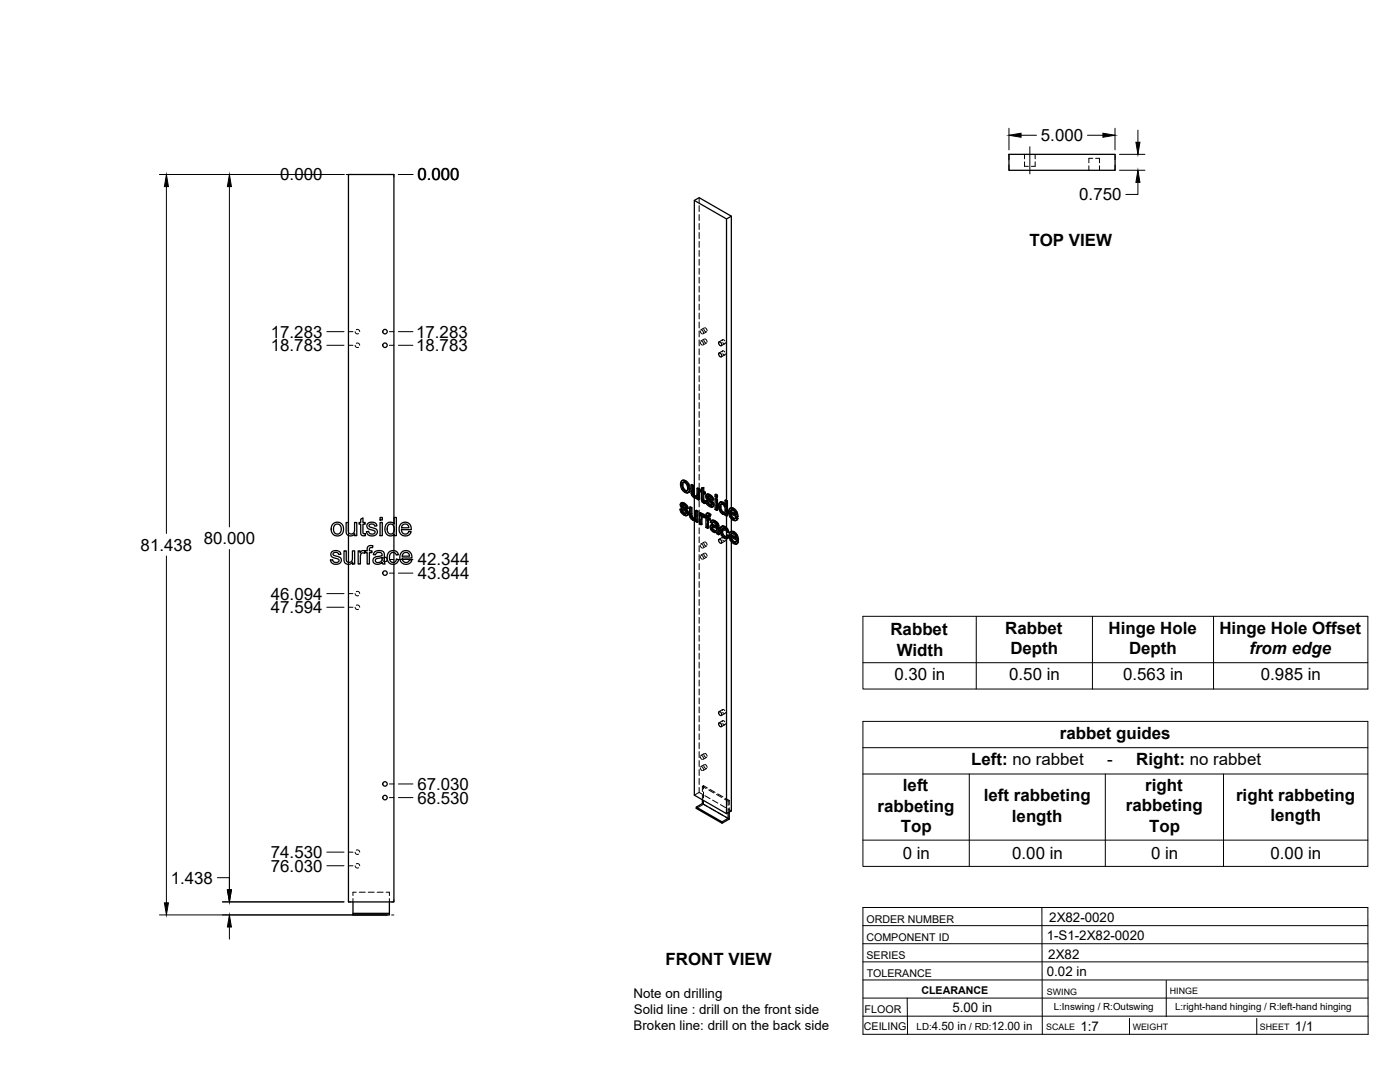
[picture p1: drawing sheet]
<svg xmlns="http://www.w3.org/2000/svg" width="559mm" height="432mm" viewBox="0 0 559 432" stroke-linecap="round" stroke-linejoin="round" font-family="sans-serif">
<!-- layer: Visible -->
<g fill="none" stroke="#000" stroke-width=".51">
<path d="M277.1 80l2-1.1 12.8 7.4-1.9 1.1M402.7 61.6h42.4v6.4h-42.4zM291.9 86.3v116.3M287 136.4a.93 .93 0 0 1 .9 .6 .93 .93 0 0 1-.2 1l-.8-.9zM287 140.9a.93 .93 0 0 1 .9 .5 .93 .93 0 0 1-.2 1.1l-.8-.9zM272.2 191.8l.6-.2 .9 .2zM272.2 191.8l-.5 .6-.1 .9 .5 1.9 1.5 1.4 .8 .1 .5-.3M272.3 193.6l.3 1.4M272.6 195l.3-.1 .8 .8-.3 .2zM272.8 192.5l-.2 .9M272.9 194.9l-.3-1.5-.3 .1 .2-.8 .5-.2 .9 .6 .5 1.4-.2 1.4h-.8M273.4 192l1 1a1.88 1.88 0 0 1 1 2"/>
<path d="M273.7 195.7l.5 .2M273.7 191.8l1.2 1.3M274.6 193.3l.5 1.9 .3-.2-.2 1.2M275.1 195.2l-.2 1.2 .3-.2-.6 .5M275.8 193.5l.7 .4 .3-.2v3.2M276.5 193.9v3.1l.3-.1 .3 .6M276.5 197.1l.3 .6 .3-.2 .5 .4M276.8 197.7l.4 .4h.9l-.3 .1M276.8 193.7l-.7-.4-.3 .2v3.2l.4 1.2 .9 .7M277.1 198.6l.6 .3 .6-.3v.6l.5 .4M277.1 197.5v-117.5l12.9 7.4v112.2M277.1 198.7v8.2"/>
<path d="M277.2 198.1l.6 .1M278.2 194.9l.6 .4 .4-.2v4.3l-.4 .2v-4.3M278.3 198.6l-.3 .2M279.2 195.1l-.7-.4-.3 .2v2.6l-.4 .7M280 195.5l-.5 .1v.6l.5 .3v3.3l.9 1h.7l-.1-.7h-.6M280 194.8l.9-.2v1.5M280.6 194.8v1.5l.3-.2 .6 .3M280.6 196.3l.6 .3 .3-.2v.6l-.3 .2v-.6M280.6 199.7l.7 .2M280.7 200l.8 .1M280.9 194.6l-.9 .2v1.1l-.5-.3M280.9 197v2.6"/>
<path d="M281.2 197.2l-.6-.4v2.8l.5 .2M281.6 199.8l.6 .3M282.1 197.3l.7-.1 .6 .2M282.3 198.3l.1 .3 .3-.2 .2 .3M282.4 198.6l.2 .3 .3-.2 1.5 1.4M282.4 197.1l-.4 .3M282.5 197.4h.9l.7 .6M282.5 199.9l-.9-.1 .7 1.6 1.3 .9 .9-.1M282.6 198v.1M282.6 198.9l1.4 1.4 .4-.2 .4 .6M282.7 198.4l-.4-.3 1 .3 .6 1 .6 .2M282.8 197.2l-.9 .3-.2 .9 .3 .7 2 1.9-.2 .7"/>
<path d="M283.1 197.6l.7 .6 .3-.2 .5 .6M283.8 198.2l.5 .6 .3-.2 .2 .9-.3 .1-.2-.8M285.4 199l.3-.1 .7 .3-.4 .2zM285.4 197.4l.3-.2 .7 .4-.4 .2zM285.4 199v4.3l.6 .4M285.4 197.4v.8l.6 .4M286.4 199.2v4.3l-.4 .2v-4.3M286.4 197.6v.8l-.4 .2v-.8M289.4 199.7l.6 .3 .3-.1v5.9l-.3 .2v-6M290.3 199.9l-.6-.4-.3 .2v2.1l-.4-.7M133 209l1.7-.6 1.4 .5 .9 1.2v2.2l-.8 1.1-1.8 .5-1.5-.7-.7-1.6a2.9 2.9 0 0 1 .8-2.6zM133.5 209.6l1.2-.5 .7 .2 .5 .6 .3 1.7-.8 1.4-1.2 .1-.8-.6-.3-1.6z"/>
<path d="M137.3 219.8h.9v3a1.32 1.32 0 0 0 1.3 1.7 1.32 1.32 0 0 0 1.2-1.8v-2.9h.9v5.3h-.8v-.8a1.86 1.86 0 0 1-2.3 .9 1.86 1.86 0 0 1-1.2-2.1zM138.2 208.5h.8l.1 3.8a1.31 1.31 0 0 0 1.7 .7 1.31 1.31 0 0 0 .7-1.7v-2.8h.9v5.3h-.8v-.8a1.86 1.86 0 0 1-2.2 .8 1.86 1.86 0 0 1-1.2-2zM139.1 213.7v10.7M143 219.8h.7v.8a1.28 1.28 0 0 1 2.1-.6l.8-.2v-1.1a1.56 1.56 0 0 1 2.2-.9l-.1 .8a.81 .81 0 0 0-.9 0 .81 .81 0 0 0-.4 .8v.4h1.1v.7h-1.1v4.6h-.8v-4.6h-.8v-.4l-.3 .7-.8-.2-.7 .5-.2 4h-.8zM144 207.2l.9-.5v1.8h.9v.7h-.9v3.4l.2 .4h.7l.1 .8h-1.3l-.6-.7v-3.9h-.7v-.7h.7zM146.7 209l.9-.5 1.4-.1a1.53 1.53 0 0 1 1.4 1.5l-.8 .1a1.17 1.17 0 0 0-1.2-.9 1.17 1.17 0 0 0-1.1 .8l.4 .5 2.1 .5a1.6 1.6 0 0 1 .7 2.1 1.6 1.6 0 0 1-2 .9l-1.5-.4-.7-1.3 .9-.2 .4 .9 .5 .2 1.3-.2a.73 .73 0 0 0 .3-.9 .73 .73 0 0 0-.9-.4l-1.1-.3a1.41 1.41 0 0 1-1-2.3zM151.7 208.5h.9v5.3h-.9zM151.7 206.5h.9v1h-.9zM154.3 209l1.1-.6a1.86 1.86 0 0 1 1.9 .7v-2.6h.9v7.3h-.8v-.7a2.17 2.17 0 0 1-2.7 .5 2.17 2.17 0 0 1-1.1-2.5zM155 209.5l1.3-.3 .9 1v2l-.8 .9-1-.1-.7-.9-.1-1.5zM157.2 209v-139.4h-18.1v142.7M157.2 210.2v2"/>
<path d="M157.2 213.3v6.4M160 209.1a2.46 2.46 0 0 1 2.9-.4 2.46 2.46 0 0 1 1.2 2.7h-3.9l.3 1 .8 .7a1.46 1.46 0 0 0 1.9-1l.9 .1-.5 .9-.9 .7h-1.5l-1.2-.6-.7-1.7 .1-1.2zM160.7 209.5l.6-.3h1l.6 .6 .3 .8h-2.9zM271.4 203.2l.6 .3M271.9 200.7l.7-.1 .6 .2M272 203.5l.4-.2 .2 .9-.3 .1zM272.1 201.7l.7 .4M272.2 202l.2 .3 .4-.2 1.5 1.4M272.2 200.6l-.4 .2M272.3 204.3l.7 .6h.8M272.3 200.8h.9l.8 .6M272.4 203.3l-1-.1 .8 1.8 1.2 .7 .9-.1"/>
<path d="M272.4 202.3l1.5 1.4 .4-.2 .4 .7M272.5 201.4l-.1 .1M272.5 201.8l-.3-.3 1 .3 .5 1 .7 .3M272.6 204.2l.7 .6M272.6 200.6l-.9 .3-.2 .8 .4 .9 1.9 1.8-.2 .7M272.9 201l.7 .6 .4-.2 .5 .7M273 204.9l.6 .2M273.6 201.6l.5 .6 .4-.1 .2 .8-.3 .2-.3-.9M273.7 205.1h-.1M273.9 203.7l.4 .6 .4-.1 .1 .7M274.3 204.3l.2 .7 .3-.1-.2 .5M274.5 205l-.2 .6 .3-.2-.4 .4"/>
<path d="M275.2 202.4l.7 .4 .3-.2v3.2M275.9 202.8v3.1l.3-.1 .3 .6M275.9 206l.3 .6 .3-.2 .4 .4M276.2 206.6l.4 .4h.9M276.2 202.6l-.7-.4-.3 .2v3l.3 1.2 .8 .8a.97 .97 0 0 0 1.4 .1M276.6 207l.6 .2M277.1 207.8v109.5l12.9 7.4v-109.7M277.5 207l-.3 .2M277.6 203.8l.7 .4 .3-.2v4.3l-.3 .2v-4.3M277.7 207.5v.7l.6 .3M277.7 207.5l-.2 .2M278.6 204l-.7-.4-.3 .2v2.7l-.4 .7"/>
<path d="M279.2 204.7l.6 .4 .3-.2v.5l.4-.2M279.8 205.1v.6l.7-.5 .4 .1M280 206.4l.2 2.8-.3 .2v-2.2M280.1 204.9l-.6-.3-.3 .1v4.3l.7 .4M280.2 205.3h.7l.6 .4M280.3 206.1v.1M280.6 205.4l.6 .5M281 206.6l-.8-.5-.2 .3 .3-.2-.1 .8M281.2 206.4l.6 .4v3.7l.6 .4M281.2 206.4v-.3l-.2 .5M281.2 200.3l.1 .7M281.2 206.5l-.2 .1"/>
<path d="M282.2 204.9h.9l.6 .4M282.2 200.1l.3-.2 .3 .8-.3 .2zM282.4 206.6l.7 .4 .3-.2v.6l-.3 .1v-.5M282.5 204.7l-.5 .2M282.5 200.9l.7 .6h.8M282.7 207.3v3.4l-.3 .2v-3.8l.7 .4M282.7 205.7v.7M282.8 205.1l.6 .4 .3-.2-.4 .8 .1-.6M282.8 200.7l.7 .7M283.1 204.9l-.6-.2-.5 .2-.2 1.3-.6-.3 .6-.1M283.2 201.5l.6 .2M283.3 206.1a.45 .45 0 0 0-.5-.5 .45 .45 0 0 0-.4 .6v.4l.3-.2 .7 .4"/>
<path d="M283.9 209.6l.7-.2 1.4 .5M283.9 201.7h-.1M284.1 210.7l.2 .6 .3-.2 .6 .5M284.1 200.3l.4 .6 .3-.2 .2 .8M284.2 210.4l-.1 .3 .3-.2 .2 .6M284.2 209.4l-.5 .2M284.3 211.3l.5 .5h1h-1M284.3 210.3l-.1 .1M284.4 207.7l.8 .4 .3-.2 .8 .6M284.4 210.3l.6 .2a.79 .79 0 0 1 .9 .2 .79 .79 0 0 1 0 1l-.4 .3M284.4 210.3l-.2 .1M284.4 210.3v.2"/>
<path d="M284.5 200.9l.2 .7 .3-.1-.2 .5M284.5 208.4l-.4 .5 .2-.4 .5-.1 1.1 1a.43 .43 0 0 1 .1 .6 .43 .43 0 0 1-.7 0l-1-.4M284.6 209.4l-1 .3-.2 1 .7 1.1 1.1 .7a.62 .62 0 0 1 1 .5l.6 .4M284.7 201.6l-.2 .6 .3-.2-.5 .4M284.7 207.6l-.8 .2M285.2 208.1l.8 .5 .3-.1 .4 .5M285.5 207.9l-.8-.3-.9 .3-.3 .5 .6 .5M286 208.6l.4 .6 .3-.2 .2 .7M286.4 209.2l.2 .6 .3-.1 .1 2.9M286.6 209.8l.1 2.9 .3-.1 .1 .6-.3 .2-.1-.6M287 210.8l.5 .1M287 211.7l.5 .6"/>
<path d="M287 215.2a.93 .93 0 0 1 .9 .6 .93 .93 0 0 1-.2 1l-.8-.9zM287.4 202.4l.3 1.4M287.5 200.4h1.2l.6 .6M287.7 201.3h.7l.7 .8 .3 1.1-.2 1.4M287.7 201.3l-.3 1.1 .4-.2 .3 1.4M287.7 203.8l.4-.2 .7 .8-.4 .2zM287.8 201.2l-.1 .1M287.8 200.3l-.5 .2M288 201.1l-.2 1.1M288.1 212v.1a1.2 1.2 0 0 0 .8 1.4l.5 .5M288.2 210.1l.9 .2 .3-.2 1 1M288.4 213.4l.7 .8h.8"/>
<path d="M288.4 200.6l.6 .5h.4M288.4 204.6h.8M288.5 209.9l-.6 .3M288.6 210.8l-.2 1M288.7 200.4l-.7-.2-.8 .4-.4 1.7 .9 2.2 1.1 .8 .6-.2v.5l.6 .4v4.5M288.8 204.4l.4 .1M289.1 210.3l.8 .6a1.43 1.43 0 0 1 1 1.5l-.3 .1-.5-1.3M289.4 210.1l-.9-.2-.7 .3-.3 .7v1.4l.9 2 1 .6 .7 .1M289.4 205.1l-.2 .2M290 212.2v1.8M290 213.7l.7 .4M290.6 212.5l-.6-.2-.7-1.3-.9-.2-.3 1.2 .3-.2 .3 1.4"/>
<path d="M290.7 214.1l.3-.1-.2 .5-.7 .5zM291 214l-.6-.5-.7 .8-.6-.1M291.3 202.9h1a1.84 1.84 0 0 1 1.8 1.2M291.5 212.3l.8-.1a1.99 1.99 0 0 1 2 1.3M291.5 204.3l2.1 1.2-.4-1.1-.9-.9-.6 .1-.2 .7 .3-.2 1.7 1M291.7 213.6l2.1 1.2-.5-1.3-.9-.6h-.4l-.3 .7 .3-.2 1.7 1M291.8 206.1l.8 .8h.8M291.8 205l.3 .9M291.9 216.2v107.4l-1.9 1.1M291.9 203.6v.5M291.9 205.1v.3M291.9 207.1v4.9"/>
<path d="M292 203.5l-.2 .6M292 214.4l.3 .9M292 215.5l.8 .8h.8M292.2 212.9l-.2 .5M292.5 203l1 1a1.94 1.94 0 0 1 1.1 2.1M292.6 206.9l.6 .2M292.7 212.4l1.1 1a1.97 1.97 0 0 1 .9 2M292.8 216.3l.5 .2M292.9 202.8l-.9-.2-1 .7-.2 1 .2 1.4 .7 1.1 1.3 1h.7l.8-.9M293.1 212.2l-.9-.2-.9 .5-.3 1.5 .3 1.2 .7 1.1 1.2 .8 .6 .1 .9-.9M293.3 207l-.1 .1M293.5 216.4l-.2 .1"/>
<path d="M293.6 206.6l.6 .5M293.8 204.3l.4 1.9 .4-.1-.4 .1M293.8 216l.6 .5M293.9 213.7l.5 1.9 .3-.2-.3 .2M294.2 206.4l-2.8-1.6 .4 1.3 .3-.2 .8 .9M294.4 215.8l-2.8-1.6 .4 1.3 .3-.2 .8 .8M294.5 206.9l-.7 .8M294.5 206.9l-.6-.5-.7 .7M294.7 216.3l-.7 .8M294.7 216.3l-.6-.5-.8 .7M132.4 220.2l1.2-.5 1.1 .1a1.53 1.53 0 0 1 1.4 1.4l-.9 .1a1.17 1.17 0 0 0-1.1-.9 1.17 1.17 0 0 0-1.2 .9l.3 .3 2.8 1.1a1.85 1.85 0 0 1-.4 2.2 1.85 1.85 0 0 1-2.2 .2l-1.1-.6-.4-1 .9-.1 .3 .7 .7 .4 1.2-.2a.81 .81 0 0 0 .2-1.1 .81 .81 0 0 0-1-.3l-1.2-.4a1.35 1.35 0 0 1-.6-2.3zM149.5 220.3l.7-.4 1.2-.2 1.7 .6 .6 4.8h-.9l-.2-.6-1.3 .6-1.2 .1-.8-.4-.4-.7a1.74 1.74 0 0 1 2-2l.6-.1a.77 .77 0 0 0 1-.8 .77 .77 0 0 0-1-.7l-1.2 .2-.4 .7-.9-.1z"/>
<path d="M150 223.2l2.5-.7a1.62 1.62 0 0 1-.6 1.7 1.62 1.62 0 0 1-1.9 0l-.2-.5zM153.4 222.4a.9 .9 0 0 1 1.2 .9 .9 .9 0 0 1-1.1 .9M155.2 220.4l1.2-.6h1.4l.8 .7 .4 .9-.8 .1a1.44 1.44 0 0 0-1.9-.9 1.44 1.44 0 0 0-.9 1.9l.4 1.4 .7 .5 1.1-.1 .6-1.1 .9 .1-.5 1.2a2.49 2.49 0 0 1-3.2 .2 2.49 2.49 0 0 1-.8-3.2zM157.2 225.2v134.7h-18.1v-134.7M157.2 220.5v3.9M160.3 220.5a2.46 2.46 0 0 1 2.9-.5 2.46 2.46 0 0 1 1.2 2.7h-3.9l.2 .9 .8 .8a1.43 1.43 0 0 0 2-1l.9 .1-.5 .9-.9 .7h-1.7l-1-.6-.6-.9-.1-1.1 .1-1zM161 220.9l.5-.4h1.1l.6 .5 .3 1h-3zM287 284a.93 .93 0 0 1 .9 .5 .93 .93 0 0 1-.2 1.1l-.8-.9zM287 288.5a.93 .93 0 0 1 .9 .5 .93 .93 0 0 1-.2 1.1l-.8-.9zM280.4 319.2v1.5l-2.5 1.4v.5l10.3 5.9v-.5l-10.3-5.9M280.4 320.7l10.2 5.9-2.4 1.4M290.6 324.4v2.2"/>
<path d="M291.1 324.1v2.8l-2.9 1.6M140.9 359.9v5.2h14.5v-.6h-14.5M155.4 359.9v4.6"/>
<circle cx="153.7" cy="132.3" r=".9"/>
<circle cx="153.7" cy="137.8" r=".9"/>
<circle cx="153.7" cy="228.7" r=".9"/>
<circle cx="153.7" cy="312.9" r=".9"/>
<circle cx="153.7" cy="318.3" r=".9"/>
</g>
<!-- layer: Hidden -->
<g fill="none" stroke="#000" stroke-width=".4">
<path d="M279.1 78.9v2M408.9 64.6v1.8h1.6M408.9 61.6v1.8M413.2 64.6v1.8h-1.6M413.2 61.6v1.8M434.6 66.2v1.8M436.1 63.2h-1.5v1.8M437.3 63.2h1.5v1.8M438.8 66.2v1.8M279.1 82.1v2.3M279.1 85.6v2.4M279.1 89.2v2.4"/>
<path d="M279.1 92.8v2.4M279.1 96.4v2.3M279.1 99.9v2.4M279.1 103.5v2.4M279.1 107.1v2.4M279.1 110.6v2.4M279.1 114.2v2.4M279.1 117.8v2.4M141.8 137.8l.4 .8h.9M141.8 132.4l.4 .7h.9M142.2 137l1 .1 .4 .7M142.2 131.6h1l.4 .8"/>
<path d="M279.1 121.3v2.4M279.1 124.9v2.4M279.1 128.5v2.4M279.1 132.1v2.4M279.1 135.6v2.4M279.1 139.2v2.4M279.5 136.5l.2 .7 .6 .5M279.5 132.1l.2 .7 .6 .5M280 136.1l.5 .4 .3 .8M280 131.6l.5 .5 .3 .7M280.9 135.7l.4 .8 .5 .4M280.9 131.3l.4 .8 .5 .3"/>
<path d="M281.1 135.3l-1.4 .8M281.1 130.8l-1.4 .9M281.4 135.3l.6 .4 .2 .7M281.4 130.8l.6 .4 .2 .8M282 136.8l-1.4 .9M282 132.4l-1.4 .8M288.2 136l.4-.4 .7 .4M288.4 135.6l-1.4 .8M288.5 136.7l.6 .5 .4-.5M289.3 137.2l-1.4 .8M279.1 142.8v2.4M279.1 146.4v2.3"/>
<path d="M279.1 149.9v2.4M279.1 153.5v2.4M279.1 157.1v2.3M288.2 140.4l.4-.4 .7 .5M288.4 140l-1.4 .9M288.5 141.2l.6 .4 .4-.4M289.3 141.6l-1.4 .8M279.1 160.7v2.3M279.1 164.2v2.4M279.1 167.8v2.4M279.1 171.4v2.3M279.1 174.9v2.4"/>
<path d="M279.1 178.5v2.4M271.9 193.1l.5 1.9-.3 .2M272.4 195l1.3 1.3-.3 .2M272.5 191.6l-.9 1.7M272.8 192.5l-.2 .1M272.9 192.4h.8l-.3 .2M273.7 192.4l.8 .9-.3 .2M273.7 196.3l.9 .3-.3 .1M274.5 195.7l-.3 .2M274.5 193.3l.3 1.4-.4 .2M274.8 194.7l-.1 .7-.5 .5M274.9 196.5l-.3 .1"/>
<path d="M276.1 193.3l.1 3.4-.3 .2M276.2 196.7l.2 .7-.3 .1M276.4 197.4l.4 .6-.3 .1M277.1 197.5v1.1l.3-.1-.6-.5M277.4 198.5l.7 .2 .5-.3-.3 .2M278.1 198.1h.1M278.3 198l-.4 .2M278.4 198.6h-.1M278.4 197.8l-.3 .3M278.5 194.7v2.8l-.4 .5M278.6 198.4v.7l-.3 .1M278.6 199.1l.6 .3"/>
<path d="M279.1 182.1v2.4M279.1 185.7v2.3M279.1 189.2v2.4M279.1 192.8v2.4M279.1 196.4v2.4M279.1 199.9v2.4M279.8 196l.5 .3-.3 .2M279.8 195.4v.6l-.3 .2M280 195.5l.3 .2M280.3 196.3l.1 3.3-.4 .2M280.3 194.6v1.1l-.3 .2M280.4 199.6l.2 .5-.3 .2"/>
<path d="M280.6 196.8l.3-.2v.4M280.9 196.6l.6 .4M281.9 199.7l.5 1.3-.3 .1M282 197.8l.2 .7-.4 .2M282.1 197.4l-.4 .6M282.2 198.5l.4 .6-.4 .2M282.3 197.2l-.5 .4M282.5 198l.3-.2-.2 .2M282.6 199.1l1.6 1.6-.4 .2M282.7 197.9l-.3 .1M282.8 197.8l.6 .2-.3 .2M283.4 198l.6 .5-.3 .2"/>
<path d="M284 198.5l.2 .7-.3 .2M284.2 199.2l.6 .3M285.7 197.2v.9l-.3 .1M285.7 198.9v1.5M285.7 198.1l.7 .3M289.7 199.5v2.1l-.3 .2M290 199.6v2.6M139.1 212.3v1.4M157.2 209v1.2M157.2 212.2v1.1M157.2 219.7v.8M271.7 203.1l.5 1.3-.3 .2"/>
<path d="M271.8 201.3l.2 .6-.3 .2M271.9 200.8l-.4 .6M272 201.9l.4 .6-.3 .2M272.1 200.6l-.5 .4M272.2 204.4l1.1 1-.3 .1M272.3 201.4l.3-.2-.1 .2M272.4 202.5l1.6 1.6-.3 .2M272.6 201.3l-.4 .1M272.6 201.2l.6 .2-.3 .2M273.2 201.4l.6 .6-.3 .1M273.3 205.4l.8 .2-.3 .2M273.8 204.9h.2"/>
<path d="M273.8 202l.3 .6-.4 .2M274 204.1l.2 .5-.3 .1M274 204.9l-.3 .2 .3-.2M274.1 202.6l.6 .3M274.2 204.6l-.2 .3M274.5 205.6h-.4M275.5 202.2l.1 3.4-.3 .2M275.6 205.6l.2 .7-.3 .2M275.8 206.3l.4 .6-.3 .2M276.2 206.9l.6 .5-.3 .2M276.8 207.4l.7 .2 .5-.3-.2 .2M277.1 206.9v.9"/>
<path d="M277.5 207h.1M277.7 206.9l-.4 .2M277.8 206.7l-.3 .3M277.9 203.6v2.8l-.4 .5M278 207.3v.7l-.3 .2M278 208l.6 .3M279.1 203.5v2.4M279.1 207.1v2.4M279.1 210.7v2.3M279.1 214.2v2.4M279.1 217.8v2.4M279.5 217.6l.2 .6 .6 .5"/>
<path d="M279.5 207.3v1.6l-.3 .1M279.5 208.9l.7 .3M279.5 204.6v1.5M280 217.1l.5 .4 .3 .8M280.1 206.1l.8-.1-.3 .2M280.1 205.4v.1M280.3 206.1l.2-.2-.3 .2M280.4 205.2l-.6 .5M280.6 200.1l.6 .5-.4 .1M280.9 206l.4 .4M280.9 216.7l.4 .9 .5 .3M281.1 216.3l-1.4 .8"/>
<path d="M281.2 200.6l.4 .2M281.2 206.1l.3-.2-.2 .5M281.4 216.3l.6 .4 .2 .8M281.5 205.7v.1M281.5 206.3l.6 .3-.3 .2M281.5 205.9l-.2 .5M281.5 205.7l-.3 .3M281.8 205.8l.3 .2M282 217.9l-1.4 .8M282.1 209v1.3l-.3 .2M282.1 210.3l.6 .4M282.1 206.6v1.3"/>
<path d="M282.2 205l-.1 1-.3 .2M282.3 204.7l-.5 .4M282.4 201l1.1 1-.3 .1M282.4 207.1l.3-.2v.4M282.5 205.7l.4-.2-.2 .2M282.7 206.9l.7 .5M282.9 205.5l.4 .1-.4 .2M283.3 205.6l.3 .3M283.5 202l.8 .2-.3 .2M283.7 210.1l.4 1.1-.4 .2M283.8 209.6l-.4 .7M283.8 208.2l.7 .5"/>
<path d="M284 201.5h.1M284 209.4l-.5 .4M284.1 211.2l.9 .9-.3 .2M284.1 207.7l-.6 .7M284.2 200.7l.1 .5-.3 .1M284.2 201.5l-.3 .2 .2-.2M284.2 207.6l-.4 .3M284.3 201.2l-.2 .3M284.4 208.4l.4-.2-.3 .2M284.5 210.2l.2-.1zM284.5 210.2l-.2 .1M284.6 210.1l-.4 .2"/>
<path d="M284.6 202.2h-.3M284.7 210.1l1.6 .5-.3 .2M284.8 208.2l.6 .2-.3 .2M285 212.1l.7 .2-.3 .2M285.4 208.4l.7 .7-.3 .2M285.7 212.3l.7-.1-.4 .2M285.7 201.6v1.6l-.3 .1M285.7 203.2l.7 .3M286 209.9l.3 .1M286 211.7l-.3 .2M286.1 209.1l.2 .7-.3 .2M286.2 211.5l-.4 .3"/>
<path d="M286.3 210.6l-.1 .9-.3 .2M286.3 209.8l-.3 .4M286.4 212.2l.1 .7-.3 .1M286.5 212.9l.6 .3M287 210.8v1M287.1 201.8l.2 1.3-.3 .2M287.3 200.7l-.2 1.1-.3 .2M287.3 203.1l.6 1.1-.3 .2M287.5 210.8a.73 .73 0 0 1 .7 .8 .73 .73 0 0 1-.7 .7M287.6 200.3l-.6 .6M287.7 211.4l.5 1.9-.3 .2M287.9 204.2l.8 .8-.3 .1"/>
<path d="M287.9 210.3l-.2 1.1-.3 .2M288 201.1h.7l-.3 .2M288 201.1l-.2 .1M288 201.1h.1M288.1 201l-.3 .2M288.2 213.3l1.2 1.3-.3 .2M288.2 210l-.6 .5M288.2 210.4l.4-.5 .7 .5M288.2 214.8l.4-.5 .7 .5M288.4 209.9l-1.4 .9M288.4 214.4l-1.4 .8M288.5 211.1l.6 .4 .4-.4"/>
<path d="M288.5 215.5l.7 .5 .3-.5M288.6 210.8l-.2 .1M288.7 210.7l.8 .1-.4 .1M288.7 205l.7 .1 .4-.2-.4 .2M288.7 201.1l.8 .8-.4 .2M289.3 211.5l-1.4 .8M289.3 216l-1.4 .8M289.4 201.1l.3 .5M289.4 214.6l1.1 .2M289.5 210.8l.5 .5-.3 .2M289.5 201.9l.3 1.5-.4 .2M289.5 205.1h-.1"/>
<path d="M289.8 203.4l-.1 .7-.5 .4 .3-.1M289.8 204.9v.6l-.4 .1M289.8 205.5l.5 .3M290 203.4v2.6M290 210.5v1.7M290 214v1M290 211.3l.3 .8-.3 .2M290 214.1l-.1 .1M290.3 212.1l.6 .3M290.4 213.5l-.7 .8M291.1 204.1l.5 1.9-.3 .2M291.3 213.5l.5 1.9-.3 .2"/>
<path d="M291.4 204.8l.4-.1v.3M291.6 206l1.3 1.4-.3 .1M291.6 202.7l-.8 1.6M291.6 214.2l.4-.2v.4M291.8 204.7l2.7 1.5M291.8 215.4l1.3 1.3-.3 .2M291.8 212.1l-.5 1.4-.3 .2M291.9 202.6v1M291.9 204.1v1M291.9 205.4v1.7M291.9 212v1.5M291.9 214.7v1.5"/>
<path d="M292 214l2.7 1.6M292 203.5l-.2 .1M292.1 203.4l.8 .1-.4 .1M292.2 212.9h-.2M292.3 212.7l.8 .1-.4 .2M292.9 203.5l.7 .8-.3 .2M292.9 207.4l1.1 .2-.4 .2M293.1 212.8l.7 .9-.3 .2M293.1 216.7l1.1 .3-.4 .2M293.5 206.9h-.1M293.5 206.9l-.2 .1M293.5 205.1l.4 .2"/>
<path d="M293.6 206.8l-.4 .2M293.6 204.3l.3 1-.3 .2M293.7 216.3h-.1M293.7 216.3l-.2 .1M293.7 214.4l.4 .3M293.8 216.2l-.3 .2M293.8 213.7l.3 1-.3 .1M293.9 206.4l-.4 .5M294.1 215.8l-.4 .5M294.1 207.5l-.1 .1M294.3 216.9l-.1 .1M139.1 224.4v.8"/>
<path d="M141.8 236.9l.4 .8h.9M142.2 236.1l1 .1 .4 .7M153.4 222.4l-.7 .9 .8 .9M157.2 224.4v.8M279.1 221.4v2.4M279.1 224.9v2.4M279.1 228.5v2.4M279.1 232.1v2.4M279.1 235.6v2.4M279.1 239.2v2.4M279.5 222l.2 .7 .6 .5M280 221.6l.5 .4 .3 .7"/>
<path d="M280.9 221.2l.4 .8 .5 .4M281.1 220.7l-1.4 .9M281.4 220.7l.6 .4 .2 .8M282 222.3l-1.4 .9M141.8 242.3l.4 .8h.9M142.2 241.6h1l.4 .7M279.1 242.8v2.4M279.1 246.4v2.4M279.1 250v2.3M279.1 253.5v2.4M279.1 257.1v2.4M279.1 260.7v2.3"/>
<path d="M279.1 264.2v2.4M279.1 267.8v2.4M279.1 271.4v2.4M279.1 275v2.3M279.1 278.5v2.4M279.1 282.1v2.4M279.1 285.7v2.4M279.1 289.2v2.4M279.1 292.8v2.4M279.1 296.4v2.4M279.1 300v2.3M288.2 283.6l.4-.5 .7 .5"/>
<path d="M288.2 288l.4-.4 .7 .5M288.4 283.2l-1.4 .8M288.4 287.6l-1.4 .9M288.5 284.3l.6 .5 .4-.5M288.5 288.7l.7 .5 .3-.4M289.3 284.7l-1.4 .9M289.3 289.2l-1.4 .8M279.1 303.5v2.4M279.1 307.1v2.4M279.1 310.7v2.4M279.1 314.2v2M279.1 316.2l-2 1.1"/>
<path d="M279.1 316.2l1.2 .7M279.5 301.9l.2 .7 .6 .5M279.5 306.4l.2 .6 .6 .6M280 301.5l.5 .4 .3 .8M280 305.9l.5 .4 .3 .8M280.4 317.1v2.1M280.4 313.8l1.5 .9M280.8 314.9v-1.4l-.4 .3v2.1M280.8 316.1v2.4M280.8 319.6v1.4M280.8 313.5l1.5 .9M280.9 301.1l.4 .8 .5 .4"/>
<path d="M280.9 305.5l.4 .9 .5 .3M281.1 300.7l-1.4 .8M281.1 305.1l-1.4 .8M281.3 317.5l2.1 1.2M281.4 300.6l.6 .5 .2 .7M281.4 305.1l.6 .4 .2 .8M282 302.2l-1.4 .9M282 306.7l-1.4 .8M282.9 315.3l2.1 1.2M283.4 315l2 1.2M284.4 319.3l2.1 1.2M286 317.1l2.1 1.1"/>
<path d="M286.4 316.8l2.1 1.2M289.1 318.9l1.5 .8 .5-.3M289.6 318.6l1.5 .8M290.6 319.7v1.7M291.1 319.4v1.8M142.2 339.3h1l.4 .8M280.8 321l-2.9 1.6M280.8 321l1.5 .8M283.4 322.4l2 1.2M286.4 324.2l2.1 1.2M287.5 321.1l2.1 1.2M289.6 326l1.5 .9"/>
<path d="M290.6 322.6v1.8M290.6 322.9l1.3 .7M291.1 322.4v1.7M140.9 358.6v1.3M141.8 340.1l.4 .8h.9M141.8 345.5l.4 .8h.9M142.2 344.7l1 .1 .4 .7M142.2 356.1h-1.3v1.3M143.4 356.1h2.4M147 356.1h2.4M150.5 356.1h2.4M154.1 356.1h1.3v1.3"/>
<path d="M155.4 358.6v1.3"/>
</g>
<!-- layer: Reference -->
<g fill="none" stroke="#000" stroke-width=".4">
<path d="M138.2 69.6h.9v.9M139.1 69.6h1.8M155.4 69.6h1.8M156.3 69.6h.9v.9M402.7 61.6v2.1M402.7 65.8v2.2M445.1 61.6v2.1M445.1 65.8v2.2M139.1 132.4h1.8M139.1 137.8h1.8M155.4 132.4h1.8M155.4 137.8h1.8"/>
<path d="M139.1 236.9h1.8M155.4 223.3h1.8M155.4 228.7h1.8M139.1 242.3h1.8M155.4 312.9h1.8M155.4 318.3h1.8M139.1 359v.9h.9M139.1 340.1h1.8M139.1 345.5h1.8M157.2 359v.9h-.9M156.3 365.1h.9"/>
</g>
<!-- layer: Hidden Narrow -->
<path d="M276.1 196l-.3 .2M278.5 197l-.3 .2M280.3 198.8l-.3 .1M273.3 203.5l-.3 .1M275.5 204.9l-.3 .2M277.9 205.9l-.3 .2M282.1 205.6l-.3 .1M283.5 200l-.3 .2M285.3 210.3l-.3 .2M286.3 210.9l-.3 .1" fill="none" stroke="#000" stroke-width=".4"/>
<!-- layer: Visible Narrow -->
<path d="M276.8 196.1l-.3 .2M280.9 199.2l-.3 .1M283.5 199.2l-.3 .2M273.3 202.6l-.3 .2M276.2 205l-.3 .2M282.7 206l-.3 .2M285.2 209.6l-.3 .2M287 210.3l-.4 .2M287 211.3l-.4 .2" fill="none" stroke="#000" stroke-width=".4"/>
<!-- layer: Titleblock -->
<path d="M344.4 362.2h201.6l.1 50.6h-201.7zM344.4 376.6h201.6M344.4 369.4h201.6M415.9 362.2l.1 50.6M344.4 383.9h201.6M344.4 398.3h201.6M344.4 391.1h201.6M362.1 398.3l.1 14.4M465.5 391.3v14.4M344.4 405.5h201.7M450.8 406.4v6.4M501.6 406.4v6.4" fill="none" stroke="#000" stroke-width=".4"/>
<!-- layer: Custom Tables -->
<path d="M344.4 246h201.6v29h-201.6zM389.7 246v29M436 246v29M484.4 246v29M344.4 264.5h201.6M344.4 287.9h201.6v57.9h-201.6zM344.4 298.4h201.6M344.4 308.9h201.6M386.9 308.9v36.9M441.2 308.9v36.9M488.4 308.9v36.9M344.4 335.3h201.6" fill="none" stroke="#000" stroke-width=".4"/>
<!-- layer: FD_Dimensions -->
<g fill="none" stroke="#000" stroke-width=".4">
<path d="M402.7 51.2v8.6M407.5 54h6.2M434 54h6.2M445.1 51.2v8.6M454.2 51.9v4.9M63.6 69.6h73.7M66.4 74.5v138.4M91.6 74.5v135.8M159 69.6h5.8M446.8 61.6h10.2M446.8 67.9h10.2M454.2 72.8v4.8h-4.8"/>
<path d="M130.5 132.4h6.8M130.5 137.8h6.8M159 132.4h5.8M159 137.8h5.8M91.6 219.3v135.8M66.4 221.9v138.4M130.5 236.9h6.8M159 223.3h5.8M159 228.7h5.8M130.5 242.3h6.8M159 312.9h5.8M159 318.3h5.8"/>
<path d="M86.7 350.3h4.9M88.8 359.9h48.5M130.5 340.1h6.8M130.5 345.5h6.8M63.6 365.1h90.9M91.6 370v4.8"/>
</g>
<path d="M402.7 54l4.8-.8v1.6zM440.2 53.2l4.9 .8-4.9 .8zM453.4 56.8h1.6l-.8 4.8zM66.4 69.6l.8 4.9h-1.6zM91.6 69.6l.8 4.9h-1.6zM454.2 67.9l.8 4.9h-1.6zM90.8 355.1h1.6l-.8 4.8zM65.6 360.3h1.6l-.8 4.8zM91.6 365.1l.8 4.9h-1.6z" fill="#000" stroke="#000" stroke-width=".4"/>
<!-- layer: Smart Centers -->
<path d="M411.1 58.5v10.9" fill="none" stroke="#000" stroke-width=".4"/>
<g font-size="6.7">
<text x="415.5" y="56.3">5.000</text>
<text x="111.9" y="72">0.000</text>
<text x="166.6" y="72">0.000</text>
<text x="430.8" y="80">0.750</text>
<text x="410.9" y="98.2">TOP VIEW</text>
<text x="108.1" y="134.7">17.283</text>
<text x="166.1" y="134.7">17.283</text>
<text x="108.1" y="140.2">18.783</text>
<text x="166.1" y="140.2">18.783</text>
<text x="56.1" y="219.8">81.438</text>
<text x="81.3" y="217.1">80.000</text>
<text x="166.8" y="225.7">42.344</text>
<text x="166.8" y="231.1">43.844</text>
<text x="108.1" y="239.3">46.094</text>
<text x="108.1" y="244.7">47.594</text>
<text x="355.4" y="253.6">Rabbet</text>
<text x="401.2" y="252.9">Rabbet</text>
<text x="442.5" y="252.9">Hinge Hole</text>
<text x="486.7" y="252.9">Hinge Hole Offset</text>
<text x="357.9" y="261.6">Width</text>
<text x="403.3" y="261">Depth</text>
<text x="450.6" y="261">Depth</text>
<text x="498.7" y="261">from edge</text>
<text x="357" y="271.4">0.30 in</text>
<text x="402.8" y="271.4">0.50 in</text>
<text x="448.3" y="271.4">0.563 in</text>
<text x="503.3" y="271.4">0.985 in</text>
<text x="423" y="294.8">rabbet guides</text>
<text x="387.6" y="305.4">Left: no rabbet</text>
<text x="441.9" y="305.4">-</text>
<text x="453.5" y="305.4">Right: no rabbet</text>
<text x="166.6" y="315.2">67.030</text>
<text x="360.4" y="315.8">left</text>
<text x="457.1" y="315.8">right</text>
<text x="166.6" y="320.7">68.530</text>
<text x="350.3" y="323.9">rabbeting</text>
<text x="392.7" y="319.8">left rabbeting</text>
<text x="449.4" y="323.8">rabbeting</text>
<text x="493.4" y="319.8">right rabbeting</text>
<text x="403.9" y="327.9">length</text>
<text x="507" y="327.8">length</text>
<text x="359.5" y="331.9">Top</text>
<text x="458.6" y="331.9">Top</text>
<text x="108.1" y="342.4">74.530</text>
<text x="108.1" y="347.9">76.030</text>
<text x="360.3" y="342.9">0 in</text>
<text x="404" y="342.9">0.00 in</text>
<text x="459.4" y="342.9">0 in</text>
<text x="507.1" y="342.9">0.00 in</text>
<text x="68.1" y="352.6">1.438</text>
<text x="265.7" y="385.2">FRONT VIEW</text>
</g>
<g font-size="5.3">
<text x="418.8" y="368">2X82-0020</text>
<text x="417.8" y="375.1">1-S1-2X82-0020</text>
<text x="418.4" y="382.5">2X82</text>
<text x="417.8" y="389.5">0.02 in</text>
<text x="252.9" y="398.4">Note on drilling</text>
<text x="253" y="404.9">Solid line : drill on the front side</text>
<text x="380.1" y="404">5.00 in</text>
<text x="252.9" y="411.2">Broken line: drill on the back side</text>
<text x="431.3" y="411.5">1:7</text>
<text x="516.9" y="411.5">1/1</text>
</g>
<g font-size="4.6">
<text x="371.9" y="411.2">4.50 in</text>
<text x="395.8" y="411.2">12.00 in</text>
</g>
<g font-size="4.3">
<text x="345.8" y="368.4">ORDER NUMBER</text>
<text x="345.8" y="375.5">COMPONENT ID</text>
<text x="345.8" y="382.7">SERIES</text>
<text x="345.9" y="389.9">TOLERANCE</text>
<text x="367.7" y="396.7">CLEARANCE</text>
<text x="345.1" y="404.3">FLOOR</text>
<text x="344.8" y="411.1">CEILING</text>
</g>
<g font-size="3.9">
<text x="420.6" y="403.1">L:Inswing / R:Outswing</text>
<text x="469" y="403.1">L:right-hand hinging / R:left-hand hinging</text>
<text x="365.9" y="411.2">LD:</text>
<text x="386.9" y="411.2">/ RD:</text>
</g>
<g font-size="3.5">
<text x="417.9" y="397">SWING</text>
<text x="466.9" y="396.9">HINGE</text>
<text x="417.5" y="410.9">SCALE</text>
<text x="452.1" y="410.9">WEIGHT</text>
<text x="502.9" y="410.9">SHEET</text>
</g>
</svg>
